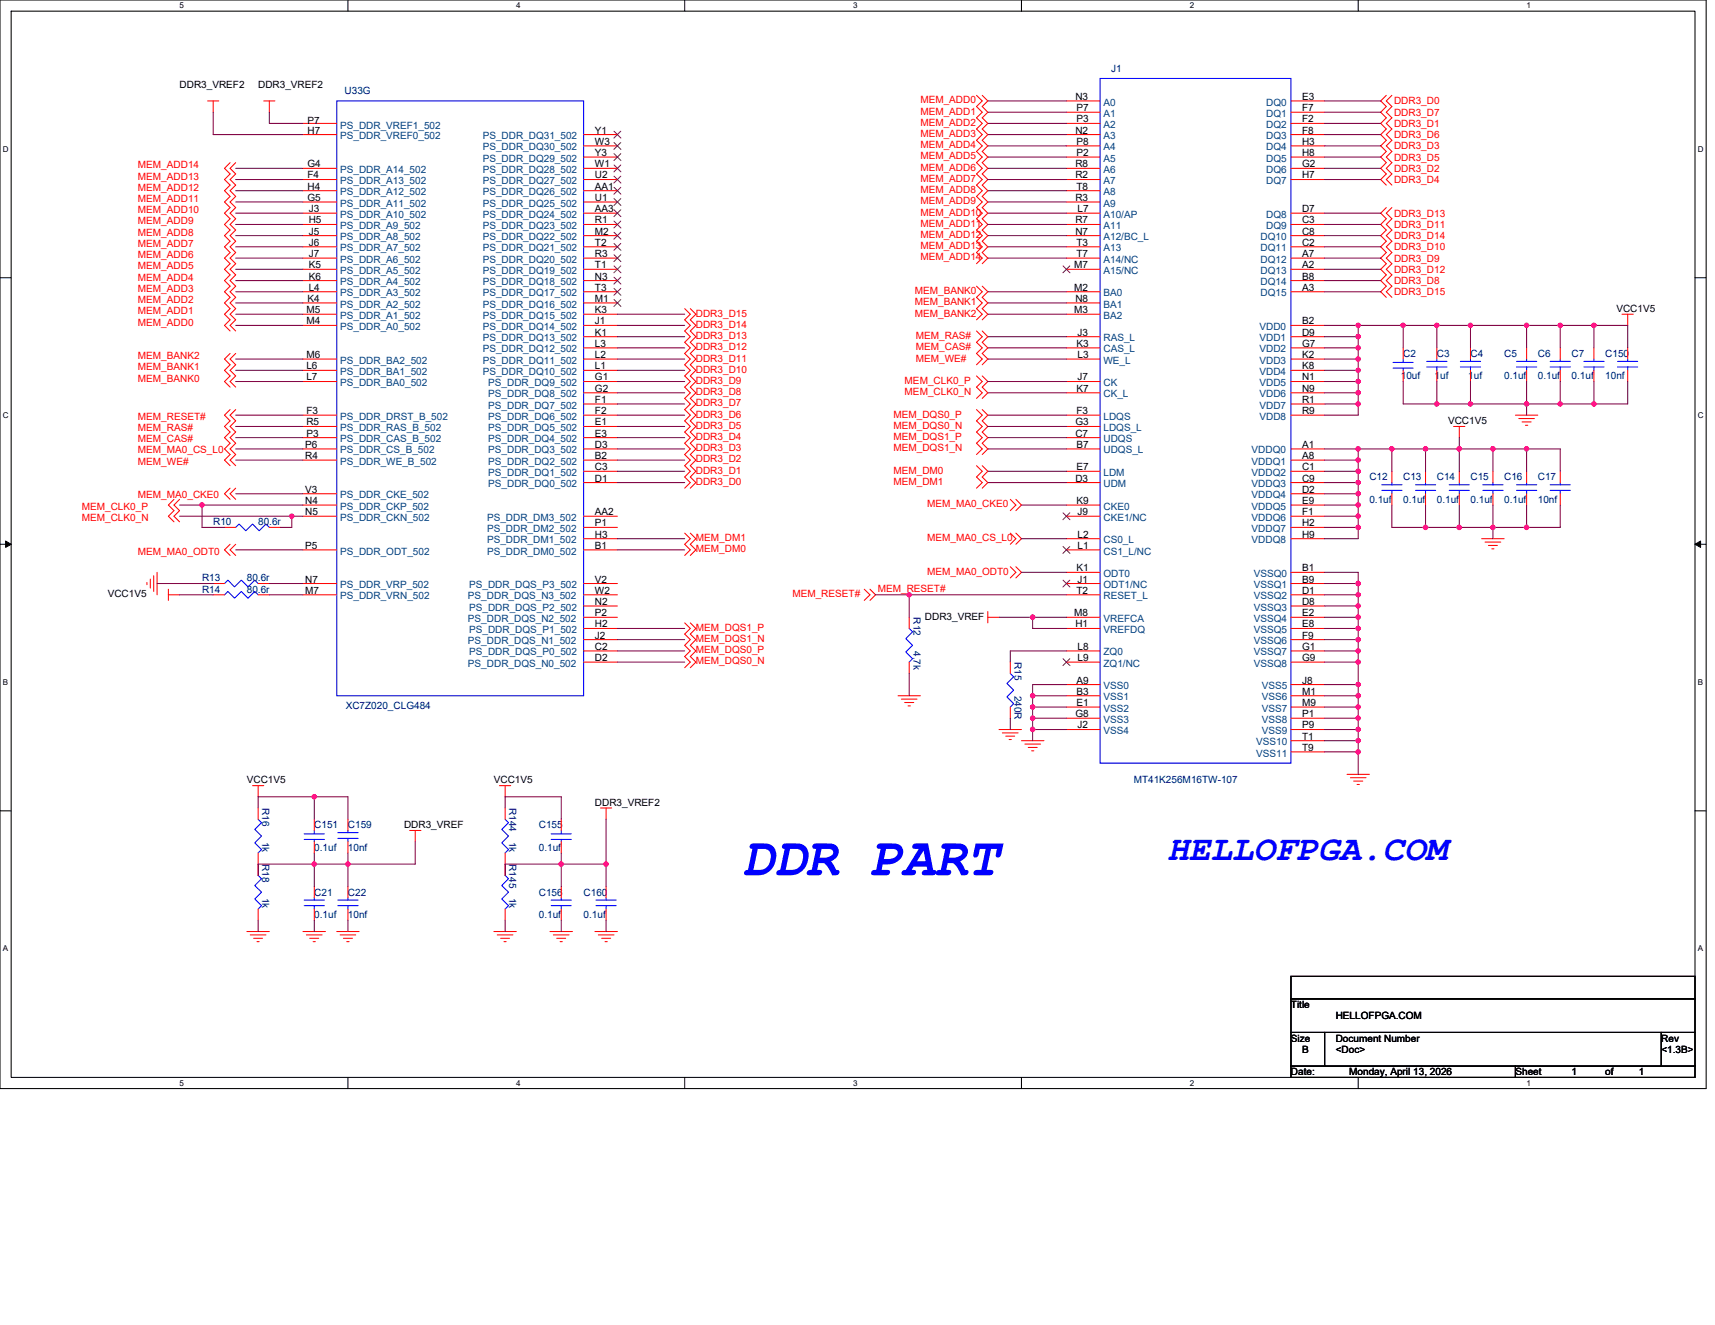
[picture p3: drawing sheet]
<svg xmlns="http://www.w3.org/2000/svg" width="279mm" height="216mm" viewBox="0 0 279 216" stroke-linecap="round" stroke-linejoin="round" font-family="sans-serif">
<path d="M0 0h278v177.4h-278zM1.8 1.8h274.3v173.8h-274.3z" fill="none" stroke="#000" stroke-width=".17"/>
<g fill="#fff">
<path d="M29.3 .2h.7v1.5h-.7z"/>
<path d="M29.3 175.7h.7v1.5h-.7z"/>
</g>
<path d="M56.7 0v1.8M56.7 175.6v1.8" fill="none" stroke="#000" stroke-width=".17"/>
<g fill="#fff">
<path d="M84.1 .2h.7v1.5h-.7z"/>
<path d="M84.1 175.7h.7v1.5h-.7z"/>
</g>
<path d="M111.5 0v1.8M111.5 175.6v1.8" fill="none" stroke="#000" stroke-width=".17"/>
<g fill="#fff">
<path d="M139 .2h.7v1.5h-.7z"/>
<path d="M139 175.7h.7v1.5h-.7z"/>
</g>
<path d="M166.4 0v1.8M166.4 175.6v1.8" fill="none" stroke="#000" stroke-width=".17"/>
<g fill="#fff">
<path d="M193.8 .2h.8v1.5h-.8z"/>
<path d="M193.8 175.7h.8v1.5h-.8z"/>
</g>
<path d="M221.3 0v1.8M221.3 175.6v1.8" fill="none" stroke="#000" stroke-width=".17"/>
<g fill="#fff">
<path d="M248.7 .2h.7v1.5h-.7z"/>
<path d="M248.7 175.7h.7v1.5h-.7z"/>
<path d="M.5 23.5h.9v1.5h-.9z"/>
<path d="M276.6 23.5h1v1.5h-1z"/>
<path d="M.5 67h.9v1.4h-.9z"/>
<path d="M276.6 67h1v1.4h-1z"/>
</g>
<path d="M0 45.3h1.8M276.1 45.3h1.9" fill="none" stroke="#000" stroke-width=".17"/>
<g fill="#fff">
<path d="M.5 110.4h.8v1.5h-.8z"/>
<path d="M276.6 110.4h.9v1.5h-.9z"/>
</g>
<path d="M0 88.7h1.8M276.1 88.7h1.9" fill="none" stroke="#000" stroke-width=".17"/>
<path d="M.9 88.2l.9 .5-.9 .5zM276.1 88.7l1-.5v1z" fill="#000" stroke="#000" stroke-width=".16"/>
<g fill="#fff">
<path d="M.5 153.8h.8v1.5h-.8z"/>
<path d="M276.6 153.8h.9v1.5h-.9z"/>
</g>
<path d="M0 132.1h1.8M276.1 132.1h1.9M210.3 159.1h65.8v3.7h-65.8zM210.3 162.8h65.8v5.4h-65.8zM210.3 168.2h5.5v5.5h-5.5zM210.3 173.7h36.6v1.9h-36.6zM215.8 168.2h54.9v5.5h-54.9zM246.9 173.7h29.2v1.9h-29.2zM270.7 168.2h5.4v5.5h-5.4z" fill="none" stroke="#000" stroke-width=".17"/>
<g fill="none" stroke="#f00" stroke-width=".17">
<path d="M33.8 16.4h1.8M34.7 16.4v1.9M43 16.4h1.8M43.9 16.4v1.9M159.1 15.5l.9 .9-.9 1 .9 .9-.9 .9 .9 .9-.9 .9 .9 .9-.9 1 .9 .9-.9 .9 .9 .9-.9 .9 .9 .9-.9 .9 .9 1-.9 .9 .9 .9-.9 .9 .9 .9-.9 .9 .9 .9-.9 .9 .9 1-.9 .9 .9 .9-.9 .9 .9 .9-.9 .9 .9 1-.9 .9M160 15.5l.9 .9-.9 1 .9 .9-.9 .9 .9 .9-.9 .9 .9 .9-.9 1 .9 .9-.9 .9 .9 .9-.9 .9 .9 .9-.9 .9 .9 1-.9 .9 .9 .9-.9 .9 .9 .9-.9 .9 .9 .9-.9 .9 .9 1-.9 .9 .9 .9-.9 .9 .9 .9-.9 .9 .9 1-.9 .9M173.7 16.4h5.5M173.7 18.3h5.5M210.3 16.4h5.5M210.3 18.3h5.5M225.8 15.5l-.9 .9 .9 1-.9 .9 .9 .9-.9 .9 .9 .9-.9 .9 .9 1-.9 .9 .9 .9-.9 .9 .9 .9-.9 .9 .9 .9-.9 1 .9 .9M226.8 15.5l-1 .9 1 1-1 .9 1 .9-1 .9 1 .9-1 .9 1 1-1 .9 1 .9-1 .9 1 .9-1 .9 1 .9-1 1 1 .9"/>
<path d="M37.5 26.5l-.9 .9 .9 .9-.9 1 .9 .9-.9 .9 .9 .9-.9 .9 .9 .9-.9 .9 .9 .9-.9 1 .9 .9-.9 .9 .9 .9-.9 .9 .9 .9-.9 1 .9 .9-.9 .9 .9 .9-.9 .9 .9 .9-.9 .9 .9 1-.9 .9 .9 .9-.9 .9 .9 .9-.9 .9 .9 .9M38.4 26.5l-.9 .9 .9 .9-.9 1 .9 .9-.9 .9 .9 .9-.9 .9 .9 .9-.9 .9 .9 .9-.9 1 .9 .9-.9 .9 .9 .9-.9 .9 .9 .9-.9 1 .9 .9-.9 .9 .9 .9-.9 .9 .9 .9-.9 .9 .9 1-.9 .9 .9 .9-.9 .9 .9 .9-.9 .9 .9 .9M49.4 27.4h5.5M49.4 29.3h5.5M49.4 31.1h5.5M49.4 32.9h5.5M49.4 34.7h5.5M49.4 36.6h5.5M49.4 38.4h5.5M49.4 21.9h5.5M49.4 20.1h5.5M95.1 38.4h5.5"/>
<path d="M95.1 36.6h5.5M95.1 34.7h5.5M95.1 32.9h5.5M95.1 31.1h5.5M95.1 29.3h5.5M95.1 27.4h5.5M95.1 25.6h5.5M95.1 23.8h5.5M95.1 21.9h5.5M173.7 20.1h5.5M173.7 21.9h5.5M173.7 23.8h5.5"/>
<path d="M173.7 25.6h5.5M173.7 27.4h5.5M173.7 29.3h5.5M173.7 31.1h5.5M173.7 32.9h5.5M173.7 34.7h5.5M173.7 36.6h5.5M173.7 38.4h5.5M210.3 20.1h5.5M210.3 21.9h5.5M210.3 23.8h5.5M210.3 25.6h5.5"/>
<path d="M210.3 27.4h5.5M210.3 29.3h5.5M210.3 34.7h5.5M210.3 36.6h5.5M210.3 38.4h5.5M225.8 33.8l-.9 .9 .9 .9-.9 1 .9 .9-.9 .9 .9 .9-.9 .9 .9 .9-.9 1 .9 .9-.9 .9 .9 .9-.9 .9 .9 .9-.9 .9 .9 1M226.8 33.8l-1 .9 1 .9-1 1 1 .9-1 .9 1 .9-1 .9 1 .9-1 1 1 .9-1 .9 1 .9-1 .9 1 .9-1 .9 1 1M37.5 57.6l-.9 .9 .9 .9-.9 .9 .9 1-.9 .9 .9 .9M38.4 57.6l-.9 .9 .9 .9-.9 .9 .9 1-.9 .9 .9 .9M49.4 40.2h5.5M49.4 42.1h5.5M49.4 43.9h5.5"/>
<path d="M49.4 45.7h5.5M49.4 47.5h5.5M49.4 49.4h5.5M49.4 51.2h5.5M49.4 53h5.5M49.4 58.5h5.5M95.1 58.5h5.5M95.1 56.7h5.5M95.1 54.9h5.5M95.1 53h5.5M95.1 51.2h5.5M95.1 49.4h5.5"/>
<path d="M95.1 47.5h5.5M95.1 45.7h5.5M95.1 43.9h5.5M95.1 42.1h5.5M95.1 40.2h5.5M111.5 50.3l1 .9-1 .9 1 .9-1 .9 1 1-1 .9 1 .9-1 .9 1 .9-1 .9 1 .9-1 1 1 .9-1 .9 1 .9-1 .9 1 .9-1 .9 1 .9-1 1 1 .9-1 .9 1 .9-1 .9 1 1-1 .9 1 .9-1 .9 1 .9-1 .9 1 .9-1 .9M112.5 50.3l.9 .9-.9 .9 .9 .9-.9 .9 .9 1-.9 .9 .9 .9-.9 .9 .9 .9-.9 .9 .9 .9-.9 1 .9 .9-.9 .9 .9 .9-.9 .9 .9 .9-.9 .9 .9 .9-.9 1 .9 .9-.9 .9 .9 .9-.9 .9 .9 1-.9 .9 .9 .9-.9 .9 .9 .9-.9 .9 .9 .9-.9 .9M159.1 46.6l.9 .9-.9 1 .9 .9-.9 .9 .9 .9-.9 .9M159.1 53.9l.9 1-.9 .9 .9 .9-.9 .9 .9 .9-.9 .9M160 46.6l.9 .9-.9 1 .9 .9-.9 .9 .9 .9-.9 .9M160 53.9l.9 1-.9 .9 .9 .9-.9 .9 .9 .9-.9 .9M173.7 40.2h5.5"/>
<path d="M173.7 42.1h5.5M173.7 43.9h5.5M173.7 47.5h5.5M173.7 49.4h5.5M173.7 51.2h5.5M173.7 54.9h5.5M173.7 56.7h5.5M173.7 58.5h5.5M210.3 40.2h5.5M210.3 42.1h5.5M210.3 43.9h5.5M210.3 45.7h5.5"/>
<path d="M210.3 47.5h5.5M210.3 53h5.5M210.3 54.9h5.5M210.3 56.7h5.5M210.3 58.5h5.5M228.6 56.7v1.8M234.1 56.7v1.8M239.6 56.7v1.8M248.7 56.7v1.8M254.2 56.7v1.8M259.7 56.7v1.8M264.2 51.2h1.9"/>
<path d="M265.2 51.2v1.8M265.2 56.7v1.8M37.5 66.7l-.9 .9 .9 1-.9 .9 .9 .9-.9 .9 .9 .9-.9 1 .9 .9-.9 .9 .9 .9M37.5 79.5l-.9 1 .9 .9M38.4 66.7l-.9 .9 .9 1-.9 .9 .9 .9-.9 .9 .9 .9-.9 1 .9 .9-.9 .9 .9 .9M38.4 79.5l-.9 1 .9 .9M49.4 67.6h5.5M49.4 60.3h5.5M49.4 62.2h5.5M49.4 73.2h5.5M49.4 75h5.5M49.4 71.3h5.5"/>
<path d="M49.4 69.5h5.5M95.1 78.6h5.5M95.1 76.8h5.5M95.1 75h5.5M95.1 73.2h5.5M95.1 71.3h5.5M95.1 69.5h5.5M95.1 67.6h5.5M95.1 65.8h5.5M95.1 64h5.5M95.1 62.2h5.5M95.1 60.3h5.5"/>
<path d="M159.1 61.3l.9 .9-.9 .9 .9 .9-.9 .9M159.1 66.7l.9 .9-.9 1 .9 .9-.9 .9 .9 .9-.9 .9 .9 1-.9 .9M159.1 75.9l.9 .9-.9 .9 .9 .9-.9 .9M160 61.3l.9 .9-.9 .9 .9 .9-.9 .9M160 66.7l.9 .9-.9 1 .9 .9-.9 .9 .9 .9-.9 .9 .9 1-.9 .9M160 75.9l.9 .9-.9 .9 .9 .9-.9 .9M173.7 62.2h5.5M173.7 64h5.5M173.7 67.6h5.5M173.7 69.5h5.5M173.7 71.3h5.5M173.7 73.2h5.5"/>
<path d="M173.7 76.8h5.5M173.7 78.6h5.5M210.3 60.3h5.5M210.3 62.2h5.5M210.3 64h5.5M210.3 65.8h5.5M210.3 67.6h5.5M210.3 73.2h5.5M210.3 75h5.5M210.3 76.8h5.5M210.3 78.6h5.5M226.8 76.8v1.8"/>
<path d="M228.6 60.3v1.9M232.2 76.8v1.8M234.1 60.3v1.9M236.8 69.5h1.9M237.7 76.8v1.8M237.7 69.5v1.8M239.6 60.3v1.9M243.2 76.8v1.8M246.9 67.6h3.6M247.4 68.2h2.6M248 68.7h1.4M248.5 69.3h.4"/>
<path d="M248.7 60.3v1.9M248.7 76.8v1.8M254.2 60.3v1.9M254.2 76.8v1.8M259.7 60.3v1.9M265.2 60.3v1.9M23.9 94.9v.4M24.5 94.4v1.4M25 93.8v2.6M25.6 93.3v3.6M27.4 96.9h1.9M27.4 96v1.8"/>
<path d="M28.3 81.4l-.9 .9 .9 .9-.9 .9 .9 .9M29.3 81.4l-1 .9 1 .9-1 .9 1 .9M34.7 95.1h1.9M34.7 96.9h1.9M36.6 85.9h1.8M37.5 88.7l-.9 .9 .9 .9M38.4 88.7l-.9 .9 .9 .9M42.1 95.1h1.8M42.1 96.9h1.8M43.9 85.9h1.8M49.4 96.9h5.5M49.4 95.1h5.5"/>
<path d="M49.4 82.3h5.5M49.4 84.1h5.5M49.4 89.6h5.5M49.4 80.5h5.5M95.1 89.6h5.5M95.1 87.8h5.5M95.1 85.9h5.5M95.1 98.7h5.5M95.1 84.1h5.5M95.1 95.1h5.5M95.1 96.9h5.5M111.5 86.9l1 .9-1 .9 1 .9-1 .9"/>
<path d="M112.5 86.9l.9 .9-.9 .9 .9 .9-.9 .9M140.8 96l.9 .9-.9 .9M141.7 96l.9 .9-.9 .9M160.9 99.7v1.8M164.6 81.4l.9 .9-.9 .9M164.6 86.9l.9 .9-.9 .9M164.6 92.4l.9 .9-.9 .9M165.5 81.4l.9 .9-.9 .9M165.5 86.9l.9 .9-.9 .9M165.5 92.4l.9 .9-.9 .9M173.7 82.3h5.5M173.7 84.1h5.5"/>
<path d="M173.7 87.8h5.5M173.7 89.6h5.5M173.7 93.3h5.5M173.7 95.1h5.5M173.7 96.9h5.5M210.3 80.5h5.5M210.3 82.3h5.5M210.3 84.1h5.5M210.3 85.9h5.5M210.3 87.8h5.5M210.3 93.3h5.5M210.3 95.1h5.5"/>
<path d="M210.3 96.9h5.5M210.3 98.7h5.5M226.8 80.5v1.8M232.2 80.5v1.8M237.7 80.5v1.8M241.4 87.8h3.6M241.9 88.3h2.6M242.5 88.9h1.4M243 89.4h.4M243.2 80.5v1.8M248.7 80.5v1.8M254.2 80.5v1.8"/>
<path d="M95.1 106.1h5.5M95.1 107.9h5.5M95.1 102.4h5.5M95.1 104.2h5.5M95.1 100.6h5.5M111.5 101.5l1 .9-1 .9 1 .9-1 1 1 .9-1 .9 1 .9-1 .9M112.5 101.5l.9 .9-.9 .9 .9 .9-.9 1 .9 .9-.9 .9 .9 .9-.9 .9M146.3 113.4h3.6M146.9 113.9h2.5M147.4 114.5h1.5M147.9 115h.4M148.1 100.6v1.8"/>
<path d="M148.1 107.9v1.8M160.9 100.6h1.9M162.8 118.9h3.6M163.3 119.4h2.6M163.9 120h1.4M164.6 107.9v1.8M164.6 115.2v1.8M173.7 100.6h5.5M173.7 102.4h5.5M173.7 106.1h5.5M173.7 107.9h5.5M173.7 111.5h5.5"/>
<path d="M173.7 113.4h5.5M173.7 115.2h5.5M173.7 117h5.5M173.7 118.9h5.5M210.3 100.6h5.5M210.3 102.4h5.5M210.3 104.2h5.5M210.3 106.1h5.5M210.3 107.9h5.5M210.3 111.5h5.5M210.3 113.4h5.5M210.3 115.2h5.5"/>
<path d="M210.3 117h5.5M210.3 118.9h5.5M41.1 128h1.9M42.1 128v1.8M42.1 139v3.6M42.1 131.7v1.8M51.2 137.2v1.8M51.2 133.5v1.8M56.7 133.5v1.8M56.7 137.2v1.8M66.7 135.3h1.9M67.6 135.3v1.9"/>
<path d="M81.4 128h1.8M82.3 128v1.8M82.3 139v3.6M82.3 131.7v1.8M91.4 137.2v1.8M91.4 133.5v1.8M97.8 131.7h1.9M98.7 131.7v1.8M164.4 120.5h.4M166.4 120.7h3.7M167 121.2h2.5M167.5 121.8h1.5"/>
<path d="M168.1 122.3h.3M210.3 120.7h5.5M210.3 122.5h5.5M219.5 126.2h3.6M220 126.7h2.5M220.5 127.3h1.5M221.1 127.8h.4M40.2 151.8h3.7M40.8 152.3h2.5M41.3 152.9h1.5M41.9 153.4h.3M42.1 148.1v1.8"/>
<path d="M49.4 151.8h3.6M49.9 152.3h2.6M50.5 152.9h1.4M51 153.4h.4M51.2 144.5v1.8M51.2 148.1v1.8M54.9 151.8h3.6M55.4 152.3h2.6M55.9 152.9h1.5M56.5 153.4h.4M56.7 144.5v1.8M56.7 148.1v1.8"/>
<path d="M80.5 151.8h3.6M81 152.3h2.6M81.6 152.9h1.4M82.1 153.4h.4M82.3 148.1v1.8M89.6 151.8h3.7M90.1 152.3h2.6M90.7 152.9h1.5M91.2 153.4h.4M91.4 144.5v1.8M91.4 148.1v1.8M96.9 151.8h3.7"/>
<path d="M97.5 152.3h2.5M98 152.9h1.5M98.6 153.4h.3M98.7 144.5v1.8M98.7 148.1v1.8"/>
</g>
<g fill="none" stroke="#00f" stroke-width=".17">
<path d="M54.9 16.4h40.2v97h-40.2zM179.2 12.8h31.1v111.6h-31.1zM226.9 59.1h3.3M226.9 60h3.3M228.6 60v.3M228.6 58.5v.6M232.4 59.8h3.3M232.4 58.9h3.3M234.1 58.5v.4M234.1 59.8v.5M237.9 59.8h3.3M237.9 58.9h3.3"/>
<path d="M239.6 58.5v.4M239.6 59.8v.5M247.1 59.8h3.3M247.1 58.9h3.3M248.7 58.5v.4M248.7 59.8v.5M252.5 59.8h3.3M252.5 58.9h3.3M254.2 58.5v.4M254.2 59.8v.5M258 59.8h3.3M258 58.9h3.3"/>
<path d="M259.7 58.5v.4M259.7 59.8v.5M263.5 59.8h3.3M263.5 58.9h3.3M265.2 58.5v.4M265.2 59.8v.5M225.1 79.9h3.3M225.1 79h3.3M226.8 78.6v.4M226.8 79.9v.6M230.6 79.9h3.3M230.6 79h3.3"/>
<path d="M232.2 78.6v.4M232.2 79.9v.6M236.1 79.9h3.3M236.1 79h3.3M237.7 78.6v.4M237.7 79.9v.6M241.6 79.9h3.3M241.6 79h3.3M243.2 78.6v.4M243.2 79.9v.6M247.1 79.9h3.3M247.1 79h3.3"/>
<path d="M248.7 78.6v.4M248.7 79.9v.6M252.5 79.9h3.3M252.5 79h3.3M254.2 78.6v.4M254.2 79.9v.6M36.6 95.1l.5-.6 1.1 1.1 1.1-1.1 1.1 1.1 1.1-1.1 .6 .6M36.6 96.9l.5-.5 1.1 1.1 1.1-1.1 1.1 1.1 1.1-1.1 .6 .5M38.4 85.9l.5-.5 1.1 1.1 1.1-1.1 1.1 1.1 1.1-1.1 .6 .5M148.1 102.4l.6 .6-1.1 1.1 1.1 1.1-1.1 1 1.1 1.1-.6 .6M164.6 109.7l.5 .6-1.1 1.1 1.1 1.1-1.1 1.1 1.1 1.1-.5 .5M42.1 133.5l.5 .5-1.1 1.1 1.1 1.1-1.1 1.1 1.1 1.1-.5 .6"/>
<path d="M49.6 135.9h3.3M49.6 136.8h3.3M51.2 136.8v.4M51.2 135.3v.6M55 136.6h3.3M55 135.7h3.3M56.7 135.3v.4M56.7 136.6v.6M82.3 133.5l.5 .5-1.1 1.1 1.1 1.1-1.1 1.1 1.1 1.1-.5 .6M89.8 135.9h3.3M89.8 136.8h3.3M91.4 136.8v.4"/>
<path d="M91.4 135.3v.6M42.1 142.6l.5 .6-1.1 1.1 1.1 1.1-1.1 1.1 1.1 1.1-.5 .5M49.6 147.6h3.3M49.6 146.7h3.3M51.2 146.3v.4M51.2 147.6v.5M55 147.6h3.3M55 146.7h3.3M56.7 146.3v.4M56.7 147.6v.5M82.3 142.6l.5 .6-1.1 1.1 1.1 1.1-1.1 1.1 1.1 1.1-.5 .5M89.8 147.6h3.3"/>
<path d="M89.8 146.7h3.3M91.4 146.3v.4M91.4 147.6v.5M97.1 147.6h3.3M97.1 146.7h3.3M98.7 146.3v.4M98.7 147.6v.5"/>
</g>
<g fill="none" stroke="#804000" stroke-width=".16">
<path d="M100 39.7l1.2 1.1M100 37.8l1.2 1.2M100 36l1.2 1.1M100 34.2l1.2 1.1M100 32.4l1.2 1.1M100 30.5l1.2 1.1M100 28.7l1.2 1.1M100 26.9l1.2 1.1M100 25l1.2 1.2M100 23.2l1.2 1.1M100 21.4l1.2 1.1M101.1 39.7l-1.1 1.1"/>
<path d="M101.1 37.8l-1.1 1.2M101.1 36l-1.1 1.1M101.1 34.2l-1.1 1.1M101.1 32.4l-1.1 1.1M101.1 30.5l-1.1 1.1M101.1 28.7l-1.1 1.1M101.1 26.9l-1.1 1.1M101.1 25l-1.1 1.2M101.1 23.2l-1.1 1.1M101.1 21.4l-1.1 1.1M100 48.8l1.2 1.1M100 47l1.2 1.1"/>
<path d="M100 45.2l1.2 1.1M100 43.3l1.2 1.1M100 41.5l1.2 1.1M101.1 48.8l-1.1 1.1M101.1 47l-1.1 1.1M101.1 45.2l-1.1 1.1M101.1 43.3l-1.1 1.1M101.1 41.5l-1.1 1.1M173.2 43.3l1.1 1.1M174.3 43.3l-1.1 1.1M173.2 83.6l1.1 1.1M173.2 89l1.1 1.2"/>
<path d="M173.2 94.5l1.1 1.2M174.3 83.6l-1.1 1.1M174.3 89l-1.1 1.2M174.3 94.5l-1.1 1.2M173.2 107.3l1.1 1.2M174.3 107.3l-1.1 1.2"/>
</g>
<g fill="none" stroke="#800040" stroke-width=".17">
<path d="M34.7 18.3v3.6h14.7M43.9 18.3v1.8h5.5M160.9 16.4h12.8M160.9 18.3h12.8M215.8 16.4h9.1M215.8 18.3h9.1M38.4 27.4h11M38.4 29.3h11M38.4 31.1h11M38.4 32.9h11M38.4 34.7h11M38.4 36.6h11"/>
<path d="M38.4 38.4h11M160.9 20.1h12.8M160.9 21.9h12.8M160.9 23.8h12.8M160.9 25.6h12.8M160.9 27.4h12.8M160.9 29.3h12.8M160.9 31.1h12.8M160.9 32.9h12.8M160.9 34.7h12.8M160.9 36.6h12.8M160.9 38.4h12.8"/>
<path d="M215.8 20.1h9.1M215.8 21.9h9.1M215.8 23.8h9.1M215.8 25.6h9.1M215.8 27.4h9.1M215.8 29.3h9.1M215.8 34.7h9.1M215.8 36.6h9.1M215.8 38.4h9.1M38.4 40.2h11M38.4 42.1h11M38.4 43.9h11"/>
<path d="M38.4 45.7h11M38.4 47.5h11M38.4 49.4h11M38.4 51.2h11M38.4 53h11M38.4 58.5h11M100.6 56.7h10.9M100.6 51.2h10.9M100.6 53h10.9M100.6 54.9h10.9M100.6 58.5h10.9M160.9 54.9h12.8"/>
<path d="M160.9 40.2h12.8M160.9 42.1h12.8M160.9 47.5h12.8M160.9 49.4h12.8M160.9 51.2h12.8M160.9 56.7h12.8M160.9 58.5h12.8M215.8 54.9h5.5M215.8 53h5.5M215.8 56.7h5.5M215.8 58.5h5.5M215.8 40.2h9.1"/>
<path d="M215.8 42.1h9.1M215.8 43.9h9.1M215.8 45.7h9.1M215.8 47.5h9.1M221.3 54.9v1.8M221.3 53v1.9M221.3 56.7v1.8M221.3 58.5v1.8M221.3 53h7.3M228.6 53h5.5M228.6 53v3.7M234.1 53v3.7"/>
<path d="M234.1 53h5.5M239.6 53h9.1M239.6 53v3.7M248.7 53h5.5M248.7 53v3.7M254.2 53v3.7M254.2 53h5.5M259.7 53h5.5v3.7M259.7 53v3.7M38.4 62.2h11M38.4 67.6h11M38.4 69.5h11"/>
<path d="M38.4 71.3h11M38.4 73.2h11M38.4 75h11M38.4 60.3h11M100.6 62.2h10.9M100.6 64h10.9M100.6 65.8h10.9M100.6 67.6h10.9M100.6 69.5h10.9M100.6 71.3h10.9M100.6 73.2h10.9M100.6 75h10.9"/>
<path d="M100.6 76.8h10.9M100.6 60.3h10.9M100.6 78.6h10.9M160.9 62.2h12.8M160.9 64h12.8M160.9 67.6h12.8M160.9 69.5h12.8M160.9 71.3h12.8M160.9 73.2h12.8M160.9 78.6h12.8M160.9 76.8h12.8M215.8 60.3h5.5"/>
<path d="M215.8 62.2h5.5M215.8 64h5.5M215.8 65.8h5.5M215.8 73.2h5.5M215.8 75h5.5M215.8 76.8h5.5M215.8 78.6h5.5M221.3 73.2h5.5M221.3 60.3v1.9M221.3 62.2v1.8M221.3 64v1.8M221.3 65.8v1.8h-5.5"/>
<path d="M221.3 73.2v1.8M221.3 75v1.8M221.3 76.8v1.8M221.3 78.6v1.9M226.8 73.2h5.4M226.8 73.2v3.6M228.6 62.2v3.6h5.5M232.2 73.2h5.5M232.2 73.2v3.6M234.1 65.8h5.5M234.1 62.2v3.6M237.7 71.3v1.9"/>
<path d="M237.7 73.2v3.6M237.7 73.2h5.5M239.6 62.2v3.6M239.6 65.8h9.1M243.2 73.2h5.5M243.2 73.2v3.6M248.7 62.2v3.6M248.7 65.8h5.5M248.7 73.2h5.5v3.6M248.7 65.8v1.8M248.7 73.2v3.6M254.2 62.2v3.6"/>
<path d="M254.2 65.8h5.5M259.7 62.2v3.6M265.2 62.2v3.6h-5.5M25.6 95.1h9.1M29.3 84.1h18.2M29.3 96.9h5.4M29.3 82.3h3.6M32.9 82.3h16.5M32.9 82.3v3.6h3.7M38.4 80.5h11M38.4 89.6h11M43.9 96.9h5.5"/>
<path d="M43.9 95.1h5.5M47.5 84.1v1.8h-1.8M47.5 84.1h1.9M100.6 87.8h10.9M100.6 89.6h10.9M142.6 96.9h5.5M148.1 96.9v3.7M148.1 96.9h25.6M166.4 82.3h7.3M166.4 93.3h7.3M166.4 87.8h7.3M215.8 84.1h5.5"/>
<path d="M215.8 85.9h5.5M215.8 80.5h5.5M215.8 82.3h5.5M215.8 93.3h5.5v1.8M215.8 95.1h5.5M215.8 96.9h5.5M215.8 98.7h5.5M221.3 84.1v1.8M221.3 80.5v1.8M221.3 82.3v1.8M221.3 85.9v1.9h-5.5M221.3 95.1v1.8"/>
<path d="M221.3 96.9v1.8M221.3 98.7v1.9M226.8 82.3v3.6h5.4M232.2 85.9h5.5M232.2 82.3v3.6M237.7 85.9h5.5M237.7 82.3v3.6M243.2 82.3v3.6M243.2 85.9h5.5M243.2 85.9v1.9M248.7 82.3v3.6M254.2 82.3v3.6h-5.5"/>
<path d="M100.6 104.2h10.9M100.6 102.4h10.9M100.6 106.1h10.9M100.6 107.9h10.9M148.1 109.7v3.7M162.8 100.6h5.4M164.6 117v1.9M168.2 113.4v1.8M168.2 113.4h5.5M168.2 100.6v1.8h5.5M168.2 115.2v1.8M168.2 117v1.9"/>
<path d="M168.2 118.9v1.8M168.2 100.6h5.5M168.2 115.2h5.5M168.2 117h5.5M168.2 118.9h5.5M173.7 106.1h-9.1v1.8M173.7 111.5h-5.5v1.9M215.8 100.6h5.5M215.8 102.4h5.5M215.8 104.2h5.5M215.8 106.1h5.5M215.8 107.9h5.5"/>
<path d="M215.8 111.5h5.5M215.8 113.4h5.5M215.8 115.2h5.5M215.8 117h5.5M215.8 118.9h5.5M221.3 100.6v1.8M221.3 102.4v1.8M221.3 104.2v1.9M221.3 106.1v1.8M221.3 107.9v3.6M221.3 111.5v1.9M221.3 113.4v1.8"/>
<path d="M221.3 115.2v1.8M221.3 117v1.9M221.3 118.9v1.8M51.2 129.8h-9.1v1.9M51.2 129.8v3.7M51.2 129.8h5.5v3.7M51.2 139v1.8M56.7 139v1.8M67.6 137.2v3.6h-10.9M82.3 131.7v-1.9h9.1v3.7M91.4 139v1.8M98.7 133.5v7.3"/>
<path d="M215.8 120.7h5.5M215.8 122.5h5.5M221.3 120.7v1.8M221.3 122.5v3.7M42.1 149.9v1.9M51.2 140.8h5.5M51.2 140.8h-9.1v1.8M51.2 140.8v3.7M51.2 149.9v1.9M56.7 140.8v3.7M56.7 149.9v1.9M82.3 149.9v1.9"/>
<path d="M91.4 140.8h-9.1v1.8M91.4 140.8v3.7M91.4 140.8h7.3M91.4 149.9v1.9M98.7 140.8v3.7M98.7 149.9v1.9"/>
</g>
<g fill="#f0f" stroke="#f0f" stroke-width=".17">
<circle cx="228.6" cy="53" r=".36"/>
<circle cx="221.3" cy="54.8" r=".36"/>
<circle cx="221.3" cy="53" r=".35"/>
<circle cx="234.1" cy="53" r=".35"/>
<circle cx="248.7" cy="53" r=".35"/>
<circle cx="239.6" cy="53" r=".35"/>
<circle cx="259.7" cy="53" r=".36"/>
<circle cx="254.2" cy="53" r=".35"/>
<circle cx="221.3" cy="56.7" r=".35"/>
<circle cx="221.3" cy="58.5" r=".36"/>
<circle cx="221.3" cy="60.3" r=".35"/>
<circle cx="221.3" cy="62.2" r=".35"/>
<circle cx="259.7" cy="65.8" r=".36"/>
<circle cx="221.3" cy="64" r=".36"/>
<circle cx="221.3" cy="65.8" r=".35"/>
<circle cx="234.1" cy="65.8" r=".35"/>
<circle cx="248.7" cy="65.8" r=".35"/>
<circle cx="239.6" cy="65.8" r=".35"/>
<circle cx="254.2" cy="65.8" r=".35"/>
<circle cx="221.3" cy="73.1" r=".36"/>
<circle cx="232.2" cy="73.1" r=".36"/>
<circle cx="226.7" cy="73.1" r=".36"/>
<circle cx="237.7" cy="73.1" r=".36"/>
<circle cx="248.7" cy="73.1" r=".36"/>
<circle cx="243.2" cy="73.1" r=".36"/>
<circle cx="221.3" cy="75" r=".35"/>
<circle cx="221.3" cy="76.8" r=".36"/>
<circle cx="221.3" cy="78.6" r=".35"/>
<circle cx="32.9" cy="82.3" r=".36"/>
<circle cx="221.3" cy="80.4" r=".35"/>
<circle cx="47.5" cy="84.1" r=".35"/>
<circle cx="221.3" cy="84.1" r=".35"/>
<circle cx="221.3" cy="82.3" r=".36"/>
<circle cx="221.3" cy="85.9" r=".36"/>
<circle cx="232.2" cy="85.9" r=".36"/>
<circle cx="237.7" cy="85.9" r=".36"/>
<circle cx="248.7" cy="85.9" r=".36"/>
<circle cx="243.2" cy="85.9" r=".36"/>
<circle cx="221.3" cy="96.9" r=".35"/>
<circle cx="221.3" cy="95.1" r=".36"/>
<circle cx="148.1" cy="96.9" r=".35"/>
<circle cx="221.3" cy="100.6" r=".36"/>
<circle cx="221.3" cy="98.7" r=".35"/>
<circle cx="168.2" cy="100.6" r=".36"/>
<circle cx="221.3" cy="102.4" r=".35"/>
<circle cx="221.3" cy="104.2" r=".36"/>
<circle cx="51.2" cy="129.8" r=".35"/>
<circle cx="221.3" cy="106.1" r=".35"/>
<circle cx="221.3" cy="107.9" r=".35"/>
<circle cx="98.7" cy="140.8" r=".36"/>
<circle cx="168.2" cy="113.4" r=".36"/>
<circle cx="221.3" cy="113.4" r=".36"/>
<circle cx="221.3" cy="111.5" r=".35"/>
<circle cx="221.3" cy="115.2" r=".35"/>
<circle cx="56.7" cy="140.8" r=".36"/>
<circle cx="168.2" cy="117" r=".36"/>
<circle cx="168.2" cy="115.2" r=".36"/>
<circle cx="51.2" cy="140.8" r=".36"/>
<circle cx="91.4" cy="140.8" r=".36"/>
<circle cx="168.2" cy="118.8" r=".36"/>
<circle cx="221.3" cy="117" r=".35"/>
<circle cx="221.3" cy="118.8" r=".36"/>
<circle cx="221.3" cy="120.7" r=".35"/>
<circle cx="221.3" cy="122.5" r=".36"/>
</g>
<text font-size="8.8" fill="#00f" x="120.7" y="142.6">DDR PART</text>
<text font-size="5.8" fill="#00f" x="190.2" y="140.2">HELLOFPGA.COM</text>
<g font-size="1.6" fill="#000080">
<text x="181" y="11.7">J1</text>
<text x="56.1" y="15.4">U33G</text>
<text x="228.6" y="58.2">C2</text>
<text x="234.1" y="58.2">C3</text>
<text x="239.6" y="58.2">C4</text>
<text x="245" y="58.2">C5</text>
<text x="250.5" y="58.2">C6</text>
<text x="256" y="58.2">C7</text>
<text x="261.5" y="58.2">C150</text>
<text x="228.2" y="61.8">10uf</text>
<text x="233.7" y="61.8">1uf</text>
<text x="239.2" y="61.8">1uf</text>
<text x="245" y="61.8">0.1uf</text>
<text x="250.5" y="61.8">0.1uf</text>
<text x="256" y="61.8">0.1uf</text>
<text x="261.5" y="61.8">10nf</text>
<text x="223.1" y="78.3">C12</text>
<text x="223.1" y="81.9">0.1uf</text>
<text x="228.6" y="78.3">C13</text>
<text x="228.6" y="81.9">0.1uf</text>
<text x="234.1" y="78.3">C14</text>
<text x="234.1" y="81.9">0.1uf</text>
<text x="239.6" y="78.3">C15</text>
<text x="239.6" y="81.9">0.1uf</text>
<text x="245" y="78.3">C16</text>
<text x="245" y="81.9">0.1uf</text>
<text x="250.5" y="78.3">C17</text>
<text x="250.5" y="81.9">10nf</text>
<text x="34.7" y="85.6">R10</text>
<text x="42.1" y="85.6">80.6r</text>
<text x="32.9" y="94.7">R13</text>
<text x="40.2" y="94.7">80.6r</text>
<text x="32.9" y="96.6">R14</text>
<text x="40.2" y="96.6">80.6r</text>
<text x="148.8" y="100.6" transform="rotate(90 148.8 100.6)">R12</text>
<text x="148.8" y="106.1" transform="rotate(90 148.8 106.1)">4.7k</text>
<text x="165.3" y="107.9" transform="rotate(90 165.3 107.9)">R15</text>
<text x="165.3" y="113.4" transform="rotate(90 165.3 113.4)">240R</text>
<text x="56.3" y="115.6">XC7Z020_CLG484</text>
<text x="42.7" y="131.7" transform="rotate(90 42.7 131.7)">R16</text>
<text x="83" y="131.7" transform="rotate(90 83 131.7)">R144</text>
<text x="184.7" y="127.7">MT41K256M16TW-107</text>
<text x="42.7" y="137.2" transform="rotate(90 42.7 137.2)">1k</text>
<text x="51.2" y="135">C151</text>
<text x="56.7" y="135">C159</text>
<text x="83" y="137.2" transform="rotate(90 83 137.2)">1k</text>
<text x="87.8" y="135">C155</text>
<text x="42.7" y="140.8" transform="rotate(90 42.7 140.8)">R18</text>
<text x="51.2" y="138.6">0.1uf</text>
<text x="56.7" y="138.6">10nf</text>
<text x="83" y="140.8" transform="rotate(90 83 140.8)">R145</text>
<text x="87.8" y="138.6">0.1uf</text>
<text x="42.7" y="146.3" transform="rotate(90 42.7 146.3)">1k</text>
<text x="51.2" y="145.9">C21</text>
<text x="51.2" y="149.6">0.1uf</text>
<text x="56.7" y="145.9">C22</text>
<text x="56.7" y="149.6">10nf</text>
<text x="83" y="146.3" transform="rotate(90 83 146.3)">1k</text>
<text x="87.8" y="145.9">C156</text>
<text x="87.8" y="149.6">0.1uf</text>
<text x="95.1" y="145.9">C160</text>
<text x="95.1" y="149.6">0.1uf</text>
</g>
<g font-size="1.6">
<text x="29.3" y="14.3">DDR3_VREF2</text>
<text x="42.1" y="14.3">DDR3_VREF2</text>
<text x="175.2" y="16.3">N3</text>
<text x="212.1" y="16.3">E3</text>
<text x="50.1" y="21.8">H7</text>
<text x="50.1" y="20.1">P7</text>
<text x="96.9" y="23.6">W3</text>
<text x="96.9" y="21.8">Y1</text>
<text x="175.2" y="21.8">N2</text>
<text x="175.4" y="18.1">P7</text>
<text x="175.4" y="19.9">P3</text>
<text x="175.4" y="23.6">P8</text>
<text x="212.1" y="18.1">F7</text>
<text x="212.1" y="19.9">F2</text>
<text x="212.1" y="21.8">F8</text>
<text x="212.1" y="23.6">H3</text>
<text x="50.1" y="27.3">G4</text>
<text x="50.1" y="29.1">F4</text>
<text x="96.9" y="29.1">U2</text>
<text x="96.9" y="27.3">W1</text>
<text x="96.9" y="25.4">Y3</text>
<text x="175.2" y="27.3">R8</text>
<text x="175.2" y="29.1">R2</text>
<text x="175.4" y="25.4">P2</text>
<text x="212.1" y="25.4">H8</text>
<text x="212.1" y="27.3">G2</text>
<text x="212.1" y="29.1">H7</text>
<text x="50.1" y="30.9">H4</text>
<text x="50.1" y="32.7">G5</text>
<text x="50.3" y="34.6">J3</text>
<text x="96.9" y="34.6">AA3</text>
<text x="96.9" y="32.7">U1</text>
<text x="96.9" y="30.9">AA1</text>
<text x="175.2" y="32.7">R3</text>
<text x="175.4" y="30.9">T8</text>
<text x="175.6" y="34.6">L7</text>
<text x="212.1" y="34.6">D7</text>
<text x="50.3" y="36.4">H5</text>
<text x="50.3" y="38.2">J5</text>
<text x="50.3" y="40.1">J6</text>
<text x="50.3" y="41.9">J7</text>
<text x="96.9" y="41.9">R3</text>
<text x="96.9" y="40.1">T2</text>
<text x="96.9" y="38.2">M2</text>
<text x="96.9" y="36.4">R1</text>
<text x="175.2" y="36.4">R7</text>
<text x="175.2" y="38.2">N7</text>
<text x="175.4" y="40.1">T3</text>
<text x="175.4" y="41.9">T7</text>
<text x="212.1" y="38.2">C8</text>
<text x="212.1" y="40.1">C2</text>
<text x="212.1" y="41.9">A7</text>
<text x="212.1" y="36.4">C3</text>
<text x="50.3" y="43.7">K5</text>
<text x="50.3" y="45.6">K6</text>
<text x="50.3" y="47.4">L4</text>
<text x="96.9" y="47.4">T3</text>
<text x="96.9" y="45.6">N3</text>
<text x="96.9" y="43.7">T1</text>
<text x="175" y="43.7">M7</text>
<text x="175" y="47.4">M2</text>
<text x="212.1" y="43.7">A2</text>
<text x="212.1" y="45.6">B8</text>
<text x="212.1" y="47.4">A3</text>
<text x="49.9" y="51">M5</text>
<text x="49.9" y="52.9">M4</text>
<text x="50.1" y="49.2">K4</text>
<text x="96.9" y="52.9">J1</text>
<text x="96.9" y="51">K3</text>
<text x="96.9" y="49.2">M1</text>
<text x="175" y="51">M3</text>
<text x="175.2" y="49.2">N8</text>
<text x="212.1" y="52.9">B2</text>
<text x="263.3" y="50.8">VCC1V5</text>
<text x="49.9" y="58.4">M6</text>
<text x="96.9" y="58.4">L2</text>
<text x="96.9" y="56.5">L3</text>
<text x="96.9" y="54.7">K1</text>
<text x="175.4" y="56.5">K3</text>
<text x="175.6" y="54.7">J3</text>
<text x="175.6" y="58.4">L3</text>
<text x="212.1" y="54.7">D9</text>
<text x="212.1" y="56.5">G7</text>
<text x="212.1" y="58.4">K2</text>
<text x="49.9" y="60.2">L6</text>
<text x="49.9" y="62">L7</text>
<text x="96.9" y="65.7">F1</text>
<text x="96.9" y="63.8">G2</text>
<text x="96.9" y="62">G1</text>
<text x="96.9" y="60.2">L1</text>
<text x="175.4" y="63.8">K7</text>
<text x="175.6" y="62">J7</text>
<text x="212.1" y="60.2">K8</text>
<text x="212.1" y="62">N1</text>
<text x="212.1" y="63.8">N9</text>
<text x="212.1" y="65.7">R1</text>
<text x="49.9" y="67.5">F3</text>
<text x="49.9" y="71.1">P3</text>
<text x="49.9" y="69.3">R5</text>
<text x="96.9" y="71.1">E3</text>
<text x="96.9" y="69.3">E1</text>
<text x="96.9" y="67.5">F2</text>
<text x="175.2" y="69.3">G3</text>
<text x="175.2" y="71.1">C7</text>
<text x="175.4" y="67.5">F3</text>
<text x="212.1" y="67.5">R9</text>
<text x="235.9" y="69.1">VCC1V5</text>
<text x="49.7" y="73">P6</text>
<text x="49.7" y="74.8">R4</text>
<text x="96.9" y="76.6">C3</text>
<text x="96.9" y="74.8">B2</text>
<text x="96.9" y="73">D3</text>
<text x="175.4" y="73">B7</text>
<text x="175.4" y="76.6">E7</text>
<text x="212.1" y="73">A1</text>
<text x="212.1" y="74.8">A8</text>
<text x="212.1" y="76.6">C1</text>
<text x="49.7" y="82.1">N4</text>
<text x="49.7" y="83.9">N5</text>
<text x="49.7" y="80.3">V3</text>
<text x="96.9" y="78.5">D1</text>
<text x="96.9" y="83.9">AA2</text>
<text x="175.2" y="78.5">D3</text>
<text x="175.4" y="82.1">K9</text>
<text x="175.6" y="83.9">J9</text>
<text x="212.1" y="78.5">C9</text>
<text x="212.1" y="80.3">D2</text>
<text x="212.1" y="82.1">E9</text>
<text x="212.1" y="83.9">F1</text>
<text x="49.7" y="89.4">P5</text>
<text x="96.9" y="89.4">B1</text>
<text x="96.9" y="87.6">H3</text>
<text x="96.9" y="85.8">P1</text>
<text x="175.6" y="87.6">L2</text>
<text x="175.6" y="89.4">L1</text>
<text x="212.1" y="85.8">H2</text>
<text x="212.1" y="87.6">H9</text>
<text x="49.7" y="94.9">N7</text>
<text x="96.9" y="94.9">V2</text>
<text x="175.4" y="93.1">K1</text>
<text x="175.6" y="94.9">J1</text>
<text x="212.1" y="93.1">B1</text>
<text x="212.1" y="94.9">B9</text>
<text x="17.5" y="97.3">VCC1V5</text>
<text x="49.7" y="96.8">M7</text>
<text x="96.9" y="98.6">N2</text>
<text x="96.9" y="100.4">P2</text>
<text x="96.9" y="96.8">W2</text>
<text x="150.7" y="101">DDR3_VREF</text>
<text x="175" y="100.4">M8</text>
<text x="175.4" y="96.8">T2</text>
<text x="212.1" y="96.8">D1</text>
<text x="212.1" y="98.6">D8</text>
<text x="212.1" y="100.4">E2</text>
<text x="96.9" y="105.9">C2</text>
<text x="96.9" y="102.2">H2</text>
<text x="96.9" y="107.7">D2</text>
<text x="96.9" y="104.1">J2</text>
<text x="175.2" y="102.2">H1</text>
<text x="175.6" y="105.9">L8</text>
<text x="175.6" y="107.7">L9</text>
<text x="212.1" y="102.2">E8</text>
<text x="212.1" y="104.1">F9</text>
<text x="212.1" y="105.9">G1</text>
<text x="212.1" y="107.7">G9</text>
<text x="175.4" y="111.4">A9</text>
<text x="175.4" y="113.2">B3</text>
<text x="212.1" y="111.4">J8</text>
<text x="212.1" y="113.2">M1</text>
<text x="175.2" y="116.9">G8</text>
<text x="175.4" y="115">E1</text>
<text x="175.6" y="118.7">J2</text>
<text x="212.1" y="115">M9</text>
<text x="212.1" y="116.9">P1</text>
<text x="212.1" y="118.7">P9</text>
<text x="212.1" y="120.5">T1</text>
<text x="212.1" y="122.4">T9</text>
<text x="40.2" y="127.7">VCC1V5</text>
<text x="80.5" y="127.7">VCC1V5</text>
<text x="96.9" y="131.3">DDR3_VREF2</text>
<text x="65.8" y="135">DDR3_VREF</text>
<text x="210.3" y="164.2">Title</text>
<text x="217.6" y="166.1">HELLOFPGA.COM</text>
<text x="210.3" y="169.7">Size</text>
<text x="212.1" y="171.6">B</text>
<text x="217.6" y="169.7">Document Number</text>
<text x="217.6" y="171.6">&lt;Doc&gt;</text>
<text x="270.7" y="169.7">Rev</text>
<text x="270.7" y="171.6">&lt;1.3B&gt;</text>
<text x="210.3" y="175.2">Date:</text>
<text x="219.8" y="175.2">Monday, April 13, 2026</text>
<text x="246.9" y="175.2">Sheet</text>
<text x="256" y="175.2">1</text>
<text x="261.5" y="175.2">of</text>
<text x="267" y="175.2">1</text>
</g>
<g font-size="1.6" fill="#f00">
<text x="149.9" y="16.8">MEM_ADD0</text>
<text x="227.1" y="17">DDR3_D0</text>
<text x="149.9" y="18.7">MEM_ADD1</text>
<text x="149.9" y="20.5">MEM_ADD2</text>
<text x="149.9" y="22.3">MEM_ADD3</text>
<text x="227.1" y="18.8">DDR3_D7</text>
<text x="227.1" y="20.7">DDR3_D1</text>
<text x="227.1" y="22.5">DDR3_D6</text>
<text x="22.5" y="27.4">MEM_ADD14</text>
<text x="22.5" y="29.3">MEM_ADD13</text>
<text x="149.9" y="24.2">MEM_ADD4</text>
<text x="149.9" y="26">MEM_ADD5</text>
<text x="149.9" y="27.8">MEM_ADD6</text>
<text x="149.9" y="29.6">MEM_ADD7</text>
<text x="227.1" y="24.3">DDR3_D3</text>
<text x="227.1" y="26.2">DDR3_D5</text>
<text x="227.1" y="28">DDR3_D2</text>
<text x="227.1" y="29.8">DDR3_D4</text>
<text x="22.5" y="31.1">MEM_ADD12</text>
<text x="22.5" y="32.9">MEM_ADD11</text>
<text x="22.5" y="34.8">MEM_ADD10</text>
<text x="149.9" y="31.5">MEM_ADD8</text>
<text x="149.9" y="33.3">MEM_ADD9</text>
<text x="149.9" y="35.1">MEM_ADD10</text>
<text x="227.1" y="35.3">DDR3_D13</text>
<text x="22.5" y="36.6">MEM_ADD9</text>
<text x="22.5" y="38.4">MEM_ADD8</text>
<text x="22.5" y="40.2">MEM_ADD7</text>
<text x="149.9" y="37">MEM_ADD11</text>
<text x="149.9" y="38.8">MEM_ADD12</text>
<text x="149.9" y="40.6">MEM_ADD13</text>
<text x="227.1" y="37.1">DDR3_D11</text>
<text x="227.1" y="39">DDR3_D14</text>
<text x="227.1" y="40.8">DDR3_D10</text>
<text x="22.5" y="42.1">MEM_ADD6</text>
<text x="22.5" y="43.9">MEM_ADD5</text>
<text x="22.5" y="45.7">MEM_ADD4</text>
<text x="22.5" y="47.6">MEM_ADD3</text>
<text x="149" y="47.9">MEM_BANK0</text>
<text x="149.9" y="42.4">MEM_ADD14</text>
<text x="227.1" y="42.6">DDR3_D9</text>
<text x="227.1" y="44.4">DDR3_D12</text>
<text x="227.1" y="46.3">DDR3_D8</text>
<text x="22.5" y="49.4">MEM_ADD2</text>
<text x="22.5" y="51.2">MEM_ADD1</text>
<text x="22.5" y="53">MEM_ADD0</text>
<text x="113.4" y="51.6">DDR3_D15</text>
<text x="113.4" y="53.4">DDR3_D14</text>
<text x="149" y="49.8">MEM_BANK1</text>
<text x="149" y="51.6">MEM_BANK2</text>
<text x="227.1" y="48.1">DDR3_D15</text>
<text x="22.5" y="58.5">MEM_BANK2</text>
<text x="113.4" y="55.2">DDR3_D13</text>
<text x="113.4" y="57.1">DDR3_D12</text>
<text x="113.4" y="58.9">DDR3_D11</text>
<text x="149.2" y="55.2">MEM_RAS#</text>
<text x="149.2" y="57.1">MEM_CAS#</text>
<text x="149.2" y="58.9">MEM_WE#</text>
<text x="22.5" y="60.4">MEM_BANK1</text>
<text x="22.5" y="62.2">MEM_BANK0</text>
<text x="113.4" y="60.7">DDR3_D10</text>
<text x="113.4" y="62.5">DDR3_D9</text>
<text x="113.4" y="64.4">DDR3_D8</text>
<text x="147.4" y="62.5">MEM_CLK0_P</text>
<text x="147.4" y="64.4">MEM_CLK0_N</text>
<text x="22.5" y="68.4">MEM_RESET#</text>
<text x="22.5" y="70.2">MEM_RAS#</text>
<text x="113.4" y="66.2">DDR3_D7</text>
<text x="113.4" y="68.1">DDR3_D6</text>
<text x="113.4" y="69.9">DDR3_D5</text>
<text x="113.4" y="71.7">DDR3_D4</text>
<text x="145.6" y="68.1">MEM_DQS0_P</text>
<text x="145.6" y="69.9">MEM_DQS0_N</text>
<text x="145.6" y="71.7">MEM_DQS1_P</text>
<text x="22.5" y="72.1">MEM_CAS#</text>
<text x="22.5" y="73.9">MEM_MA0_CS_L0</text>
<text x="22.5" y="75.7">MEM_WE#</text>
<text x="113.4" y="73.5">DDR3_D3</text>
<text x="113.4" y="75.4">DDR3_D2</text>
<text x="113.4" y="77.2">DDR3_D1</text>
<text x="145.6" y="73.5">MEM_DQS1_N</text>
<text x="145.6" y="77.2">MEM_DM0</text>
<text x="13.3" y="83">MEM_CLK0_P</text>
<text x="22.5" y="81.2">MEM_MA0_CKE0</text>
<text x="113.4" y="79">DDR3_D0</text>
<text x="145.6" y="79">MEM_DM1</text>
<text x="151" y="82.7">MEM_MA0_CKE0</text>
<text x="13.3" y="84.9">MEM_CLK0_N</text>
<text x="113.4" y="88.2">MEM_DM1</text>
<text x="113.4" y="90">MEM_DM0</text>
<text x="151" y="88.2">MEM_MA0_CS_L0</text>
<text x="22.5" y="90.4">MEM_MA0_ODT0</text>
<text x="151" y="93.6">MEM_MA0_ODT0</text>
<text x="129.1" y="97.3">MEM_RESET#</text>
<text x="143" y="96.5">MEM_RESET#</text>
<text x="113.4" y="102.8">MEM_DQS1_P</text>
<text x="113.4" y="104.6">MEM_DQS1_N</text>
<text x="113.4" y="106.4">MEM_DQS0_P</text>
<text x="113.4" y="108.3">MEM_DQS0_N</text>
</g>
<g font-size="1.6" fill="#004080">
<text x="179.8" y="17.2">A0</text>
<text x="206.3" y="17.2">DQ0</text>
<text x="55.4" y="22.7">PS_DDR_VREF0_502</text>
<text x="55.4" y="21">PS_DDR_VREF1_502</text>
<text x="78.6" y="22.7">PS_DDR_DQ31_502</text>
<text x="179.8" y="19">A1</text>
<text x="179.8" y="20.8">A2</text>
<text x="179.8" y="22.7">A3</text>
<text x="206.3" y="19">DQ1</text>
<text x="206.3" y="20.8">DQ2</text>
<text x="206.3" y="22.7">DQ3</text>
<text x="55.4" y="28.2">PS_DDR_A14_502</text>
<text x="55.4" y="30">PS_DDR_A13_502</text>
<text x="78.6" y="30">PS_DDR_DQ27_502</text>
<text x="78.6" y="28.2">PS_DDR_DQ28_502</text>
<text x="78.6" y="26.4">PS_DDR_DQ29_502</text>
<text x="78.6" y="24.5">PS_DDR_DQ30_502</text>
<text x="179.8" y="24.5">A4</text>
<text x="179.8" y="26.4">A5</text>
<text x="179.8" y="28.2">A6</text>
<text x="179.8" y="30">A7</text>
<text x="206.3" y="24.5">DQ4</text>
<text x="206.3" y="26.4">DQ5</text>
<text x="206.3" y="28.2">DQ6</text>
<text x="206.3" y="30">DQ7</text>
<text x="55.4" y="31.8">PS_DDR_A12_502</text>
<text x="55.4" y="33.7">PS_DDR_A11_502</text>
<text x="55.4" y="35.5">PS_DDR_A10_502</text>
<text x="78.6" y="35.5">PS_DDR_DQ24_502</text>
<text x="78.6" y="33.7">PS_DDR_DQ25_502</text>
<text x="78.6" y="31.8">PS_DDR_DQ26_502</text>
<text x="179.8" y="31.8">A8</text>
<text x="179.8" y="33.7">A9</text>
<text x="179.8" y="35.5">A10/AP</text>
<text x="206.3" y="35.5">DQ8</text>
<text x="55.4" y="37.3">PS_DDR_A9_502</text>
<text x="55.4" y="39.1">PS_DDR_A8_502</text>
<text x="55.4" y="41">PS_DDR_A7_502</text>
<text x="78.6" y="41">PS_DDR_DQ21_502</text>
<text x="78.6" y="39.1">PS_DDR_DQ22_502</text>
<text x="78.6" y="37.3">PS_DDR_DQ23_502</text>
<text x="179.8" y="37.3">A11</text>
<text x="179.8" y="39.1">A12/BC_L</text>
<text x="179.8" y="41">A13</text>
<text x="205.4" y="39.1">DQ10</text>
<text x="205.4" y="41">DQ11</text>
<text x="206.3" y="37.3">DQ9</text>
<text x="55.4" y="42.8">PS_DDR_A6_502</text>
<text x="55.4" y="44.6">PS_DDR_A5_502</text>
<text x="55.4" y="46.5">PS_DDR_A4_502</text>
<text x="78.6" y="46.5">PS_DDR_DQ18_502</text>
<text x="78.6" y="44.6">PS_DDR_DQ19_502</text>
<text x="78.6" y="42.8">PS_DDR_DQ20_502</text>
<text x="179.8" y="42.8">A14/NC</text>
<text x="179.8" y="44.6">A15/NC</text>
<text x="205.4" y="42.8">DQ12</text>
<text x="205.4" y="44.6">DQ13</text>
<text x="205.4" y="46.5">DQ14</text>
<text x="55.4" y="48.3">PS_DDR_A3_502</text>
<text x="55.4" y="50.1">PS_DDR_A2_502</text>
<text x="55.4" y="51.9">PS_DDR_A1_502</text>
<text x="55.4" y="53.8">PS_DDR_A0_502</text>
<text x="78.6" y="53.8">PS_DDR_DQ14_502</text>
<text x="78.6" y="51.9">PS_DDR_DQ15_502</text>
<text x="78.6" y="50.1">PS_DDR_DQ16_502</text>
<text x="78.6" y="48.3">PS_DDR_DQ17_502</text>
<text x="179.8" y="48.3">BA0</text>
<text x="179.8" y="50.1">BA1</text>
<text x="179.8" y="51.9">BA2</text>
<text x="205.2" y="53.8">VDD0</text>
<text x="205.4" y="48.3">DQ15</text>
<text x="55.4" y="59.3">PS_DDR_BA2_502</text>
<text x="78.6" y="59.3">PS_DDR_DQ11_502</text>
<text x="78.6" y="57.4">PS_DDR_DQ12_502</text>
<text x="78.6" y="55.6">PS_DDR_DQ13_502</text>
<text x="179.8" y="55.6">RAS_L</text>
<text x="179.8" y="57.4">CAS_L</text>
<text x="179.8" y="59.3">WE_L</text>
<text x="205.2" y="55.6">VDD1</text>
<text x="205.2" y="57.4">VDD2</text>
<text x="205.2" y="59.3">VDD3</text>
<text x="55.4" y="61.1">PS_DDR_BA1_502</text>
<text x="55.4" y="62.9">PS_DDR_BA0_502</text>
<text x="78.6" y="61.1">PS_DDR_DQ10_502</text>
<text x="79.5" y="64.7">PS_DDR_DQ8_502</text>
<text x="79.5" y="62.9">PS_DDR_DQ9_502</text>
<text x="179.8" y="62.9">CK</text>
<text x="179.8" y="64.7">CK_L</text>
<text x="205.2" y="61.1">VDD4</text>
<text x="205.2" y="62.9">VDD5</text>
<text x="205.2" y="64.7">VDD6</text>
<text x="55.4" y="68.4">PS_DDR_DRST_B_502</text>
<text x="55.4" y="70.2">PS_DDR_RAS_B_502</text>
<text x="79.5" y="70.2">PS_DDR_DQ5_502</text>
<text x="79.5" y="68.4">PS_DDR_DQ6_502</text>
<text x="79.5" y="66.6">PS_DDR_DQ7_502</text>
<text x="179.8" y="68.4">LDQS</text>
<text x="179.8" y="70.2">LDQS_L</text>
<text x="205.2" y="66.6">VDD7</text>
<text x="205.2" y="68.4">VDD8</text>
<text x="55.4" y="73.9">PS_DDR_CS_B_502</text>
<text x="55.4" y="75.7">PS_DDR_WE_B_502</text>
<text x="55.4" y="72.1">PS_DDR_CAS_B_502</text>
<text x="79.5" y="77.6">PS_DDR_DQ1_502</text>
<text x="79.5" y="75.7">PS_DDR_DQ2_502</text>
<text x="79.5" y="73.9">PS_DDR_DQ3_502</text>
<text x="79.5" y="72.1">PS_DDR_DQ4_502</text>
<text x="179.8" y="72.1">UDQS</text>
<text x="179.8" y="73.9">UDQS_L</text>
<text x="179.8" y="77.6">LDM</text>
<text x="203.9" y="73.9">VDDQ0</text>
<text x="203.9" y="75.7">VDDQ1</text>
<text x="203.9" y="77.6">VDDQ2</text>
<text x="55.4" y="83">PS_DDR_CKP_502</text>
<text x="55.4" y="81.2">PS_DDR_CKE_502</text>
<text x="79.5" y="79.4">PS_DDR_DQ0_502</text>
<text x="179.8" y="79.4">UDM</text>
<text x="179.8" y="83">CKE0</text>
<text x="203.9" y="79.4">VDDQ3</text>
<text x="203.9" y="81.2">VDDQ4</text>
<text x="203.9" y="83">VDDQ5</text>
<text x="55.4" y="84.9">PS_DDR_CKN_502</text>
<text x="79.4" y="88.5">PS_DDR_DM1_502</text>
<text x="79.4" y="86.7">PS_DDR_DM2_502</text>
<text x="79.4" y="84.9">PS_DDR_DM3_502</text>
<text x="179.8" y="84.9">CKE1/NC</text>
<text x="179.8" y="88.5">CS0_L</text>
<text x="203.9" y="84.9">VDDQ6</text>
<text x="203.9" y="86.7">VDDQ7</text>
<text x="203.9" y="88.5">VDDQ8</text>
<text x="55.4" y="95.8">PS_DDR_VRP_502</text>
<text x="55.4" y="90.4">PS_DDR_ODT_502</text>
<text x="76.4" y="95.8">PS_DDR_DQS_P3_502</text>
<text x="79.4" y="90.4">PS_DDR_DM0_502</text>
<text x="179.8" y="90.4">CS1_L/NC</text>
<text x="179.8" y="94">ODT0</text>
<text x="179.8" y="95.8">ODT1/NC</text>
<text x="204.3" y="94">VSSQ0</text>
<text x="204.3" y="95.8">VSSQ1</text>
<text x="55.4" y="97.7">PS_DDR_VRN_502</text>
<text x="76.2" y="101.3">PS_DDR_DQS_N2_502</text>
<text x="76.2" y="97.7">PS_DDR_DQS_N3_502</text>
<text x="76.4" y="99.5">PS_DDR_DQS_P2_502</text>
<text x="179.8" y="97.7">RESET_L</text>
<text x="179.8" y="101.3">VREFCA</text>
<text x="204.3" y="97.7">VSSQ2</text>
<text x="204.3" y="99.5">VSSQ3</text>
<text x="204.3" y="101.3">VSSQ4</text>
<text x="76.2" y="105">PS_DDR_DQS_N1_502</text>
<text x="76.4" y="106.8">PS_DDR_DQS_P0_502</text>
<text x="76.4" y="103.1">PS_DDR_DQS_P1_502</text>
<text x="179.8" y="103.1">VREFDQ</text>
<text x="179.8" y="106.8">ZQ0</text>
<text x="204.3" y="103.1">VSSQ5</text>
<text x="204.3" y="105">VSSQ6</text>
<text x="204.3" y="106.8">VSSQ7</text>
<text x="76.2" y="108.6">PS_DDR_DQS_N0_502</text>
<text x="179.8" y="108.6">ZQ1/NC</text>
<text x="179.8" y="112.3">VSS0</text>
<text x="204.3" y="108.6">VSSQ8</text>
<text x="205.5" y="112.3">VSS5</text>
<text x="179.8" y="114.1">VSS1</text>
<text x="179.8" y="116">VSS2</text>
<text x="179.8" y="117.8">VSS3</text>
<text x="179.8" y="119.6">VSS4</text>
<text x="205.5" y="114.1">VSS6</text>
<text x="205.5" y="116">VSS7</text>
<text x="205.5" y="117.8">VSS8</text>
<text x="205.5" y="119.6">VSS9</text>
<text x="204.6" y="121.4">VSS10</text>
<text x="204.6" y="123.3">VSS11</text>
</g>
<g font-size="1.3">
<text x="29.3" y="1.4">5</text>
<text x="84.1" y="1.4">4</text>
<text x="139" y="1.4">3</text>
<text x="193.8" y="1.4">2</text>
<text x="248.7" y="1.4">1</text>
<text x=".5" y="24.7">D</text>
<text x="276.6" y="24.7">D</text>
<text x=".5" y="68.2">C</text>
<text x="276.6" y="68.2">C</text>
<text x=".5" y="111.6">B</text>
<text x="276.6" y="111.6">B</text>
<text x=".5" y="155">A</text>
<text x="276.6" y="155">A</text>
<text x="29.3" y="176.9">5</text>
<text x="84.1" y="176.9">4</text>
<text x="139" y="176.9">3</text>
<text x="193.8" y="176.9">2</text>
<text x="248.7" y="176.9">1</text>
</g>
</svg>
